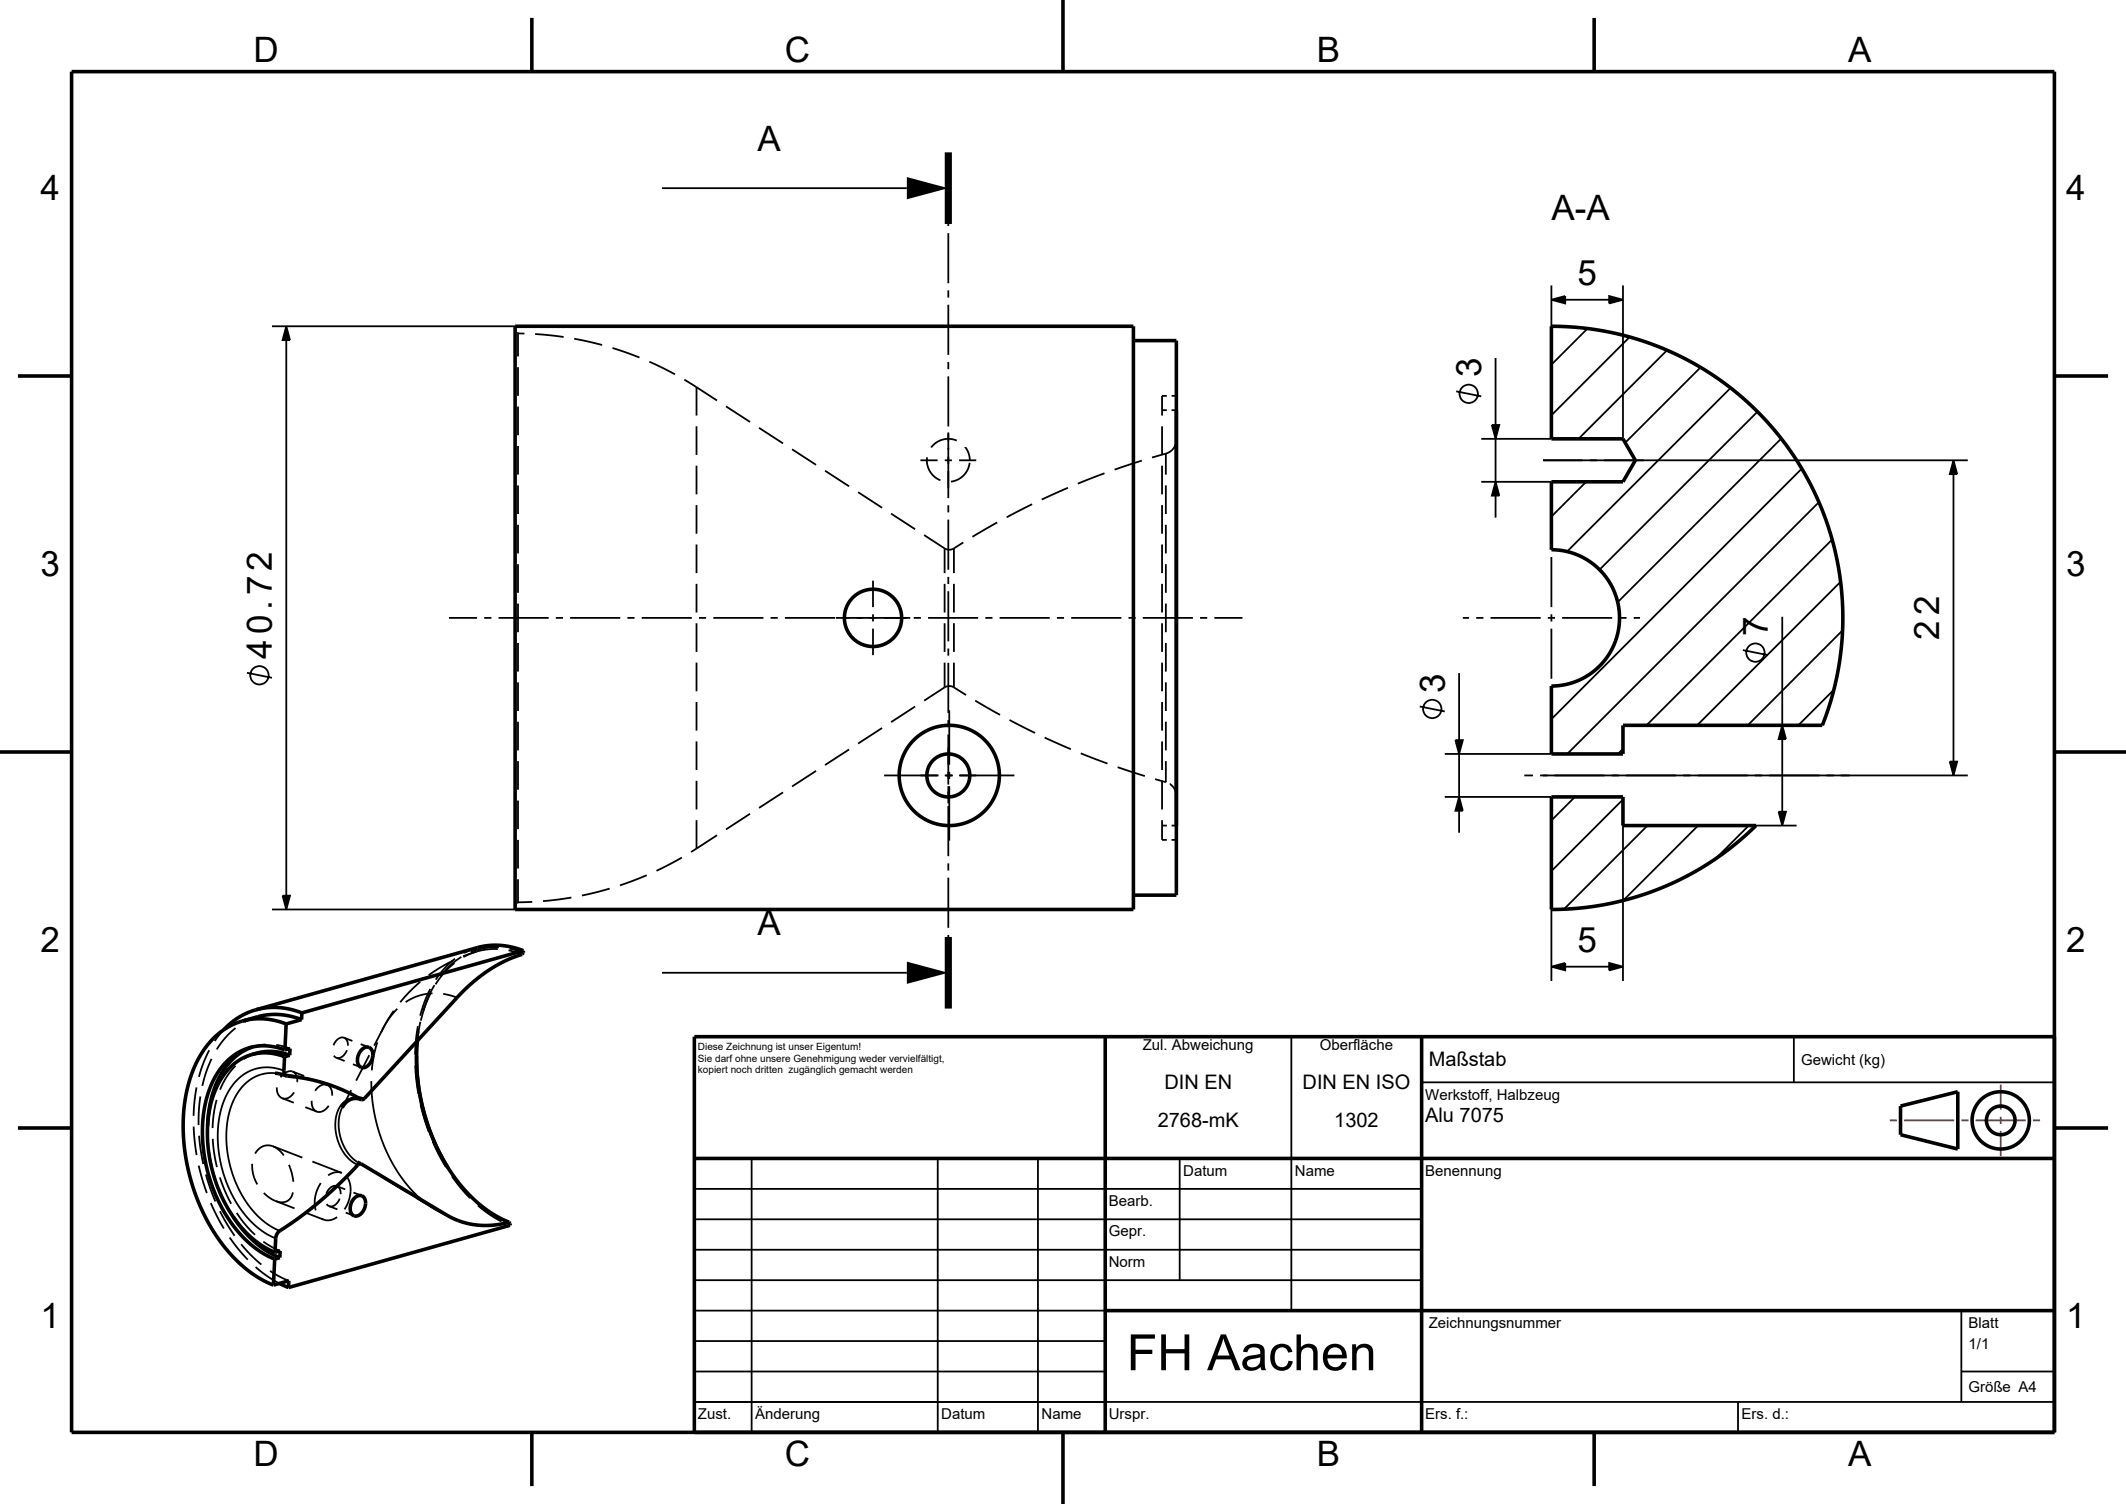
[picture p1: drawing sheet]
<svg xmlns="http://www.w3.org/2000/svg" width="297mm" height="210mm" viewBox="0 0 297 210" stroke-linecap="round" stroke-linejoin="round" font-family="sans-serif">
<g fill="none" stroke="#000" stroke-width=".25">
<path d="M92.5 26.3h34.2M132.5 31.3v.2M132.5 32.6v6.9M216.7 39.9v21.4h-9.8M226.7 39.9v21.4M38 45.6h34M40 45.6l.5 1.9h-1zM40 47.5v77.6M72 46.2l.1 .1M72.2 46.4l.2 .2M72.4 46.6h.9M72.4 46.6v3.2"/>
<path d="M72.4 51.3v4M72.4 56.8v4M74.8 46.6l3.9 .5M80.2 47.3l3.9 .9M85.6 48.6l3.7 1.3M90.7 50.5l3.6 1.8M95.6 53l1.7 1.1M97.3 54.1v3.9M97.3 59.5v4M97.3 54.1l2.9 1.8M101.4 56.7l3.4 2.2M106 59.7l3.4 2.2"/>
<path d="M132.5 40.6v1M132.5 42.5v7.1M132.5 50.5v1.1M132.5 52.5v7M162.3 57.3h.7M162.3 59.5v4M163 55.3h-.7v2.7M163.7 57.3h.6M163.7 55.3h.6M203.4 54.6l3.5 .7M208.4 59.3h1l-.5 2zM208.9 50v9.3"/>
<path d="M216.7 41.9l2-.6v1.1zM218.7 41.9h6.1M221.8 45.9l-5.1 5M224.8 41.3l1.9 .6-1.9 .5zM227.7 47.1l-11 10.9M232.9 48.9l-12.4 12.4M237.6 51.3l-10.6 10.5M241.8 54.2l-22.9 22.8M245.5 57.5l-22 22M72.4 62.3v4M72.4 67.8v4M72.4 73.3v4"/>
<path d="M72.4 78.8v4M97.3 65v4M97.3 70.5v4M97.3 76v4M110.6 62.7l3.4 2.2M115.3 65.7l3.3 2.2M119.9 68.7l3.3 2.2M124.5 71.7l3.3 2.2M128.6 64.3h2.4M129.1 74.7l2.9 1.9M129.5 63.9a3 3 0 0 0 1.9 3.2M132 76.6l.7 .2 .6-.2"/>
<path d="M132 76.6v3.4M132 64.3h1M132.5 60.4v9.2M132.5 70.5v1.1M132.5 72.5v7.1M133.3 76.6v3.4M133.7 61.5a3 3 0 0 0-3.6 1M134 64.3h2.4M134.6 75.7l-1.3 .9M134.8 62.4a3 3 0 0 1 .7 1.9M135.5 64.6a3 3 0 0 1-2.7 2.7M139.3 72.9l-3.4 2.1"/>
<path d="M144.2 70.4l-3.6 1.8M149.2 68.1l-3.7 1.7M154.3 66.1l-3.7 1.4M159.5 64.3l-3.8 1.3M162.3 65v4M162.3 70.5v4M162.3 76v4M162.9 63.3l-2 .6M162.9 63.3v3M162.9 67.8v4M162.9 73.3v4M162.9 78.8v4"/>
<path d="M164.2 62a2 2 0 0 1-1.3 1.3M164.3 61.4v.1M206.9 67.3h9.8M208.9 67.3l.5 1.9h-1zM208.9 61.3v6M208.9 69.2v3.1M215.6 64.3h59.3M216.7 73.9v.9M216.7 75.8v1M216.7 77.8v7M221.6 67.3l-4.9 4.8M248.8 61.2l-22.8 22.9"/>
<path d="M251.7 65.4l-35 35M254.1 70.1l-35.2 35.2M255.9 75.3l-25.9 26M272.9 64.3l.5 1.9h-1zM272.9 66.2v40.1M34.5 93.9l3.5 .7M62.7 86.3h3.9M67.6 86.3h1M69.6 86.3h7M72.4 84.3v4M72.4 89.8v4M72.4 95.3v4"/>
<path d="M77.6 86.3h1M79.6 86.3h7M87.6 86.3h1M89.6 86.3h7M97.3 81.5v4M97.3 87v4M97.3 92.5v4M97.3 98v4M97.6 86.3h1M99.6 86.3h7M107.6 86.3h1M109.6 86.3h7"/>
<path d="M116.8 86.3h10.4M122 81.1v3.7M122 85.8v1M122 87.8v3.7M127.6 86.3h1M127.8 98.7l-3.3 2.1M129.6 86.3h7M132 96l.6-.2 .7 .2M132 81.5v4M132 87v4M132 92.5v3.5M132 96l-2.9 1.8"/>
<path d="M132.5 80.5v1.1M132.5 82.6v6.9M132.5 90.6v.9M132.5 92.6v7M132.6 99.2v7.6M133.3 96l1.7 1M133.3 81.5v4M133.3 87v4M133.3 92.5v3.5M136.2 97.8l3.5 2M137.6 86.3h1M139.6 86.3h7"/>
<path d="M147.6 86.3h1M149.6 86.3h7M157.6 86.3h1M159.6 86.3h7M162.3 81.5v4M162.3 87v4M162.3 92.5v4M162.3 98v4M162.9 84.3v4M162.9 89.8v4M162.9 95.3v4M167.6 86.3h1"/>
<path d="M169.6 86.3h4M198.3 98.6l3.5 .7M203.8 94v9.3M204.4 86.3h.8M206.2 86.3h1M208.2 86.3h7M216.2 86.3h1M216.7 85.8v1M216.7 87.8v7M216.7 95.8v1M216.7 97.8v.8M218.2 86.3h7"/>
<path d="M226.2 86.3h1M228.2 86.3h.9M243.5 90.8l3.5 .7M249 86.1v15.2M256.2 96.3l-5 5M257.1 81.2l-20 20.1M257.4 88l-13.2 13.3M72.4 100.8v4M72.4 106.3v4M72.4 111.8v4M72.4 117.3v4M95.3 119.7l-3.6 1.9"/>
<path d="M97.3 118.5l-.8 .5M97.3 103.5v4M97.3 109v4M97.3 114.5v4M100.2 116.6l-2.9 1.9M104.8 113.6l-3.4 2.2M109.4 110.6l-3.4 2.2M114 107.6l-3.4 2.2M118.6 104.6l-3.3 2.2M123.2 101.6l-3.3 2.2M123.5 108.3h7.6M132 108.3h1.1"/>
<path d="M132.5 100.5v1.1M132.5 102.5v7.1M132.5 109.8v2.4M132.5 112.6v6.9M132.6 107.8v1M132.6 109.8v7.6M134 108.3h7.7M141 100.5l3.6 1.8M145.9 103l3.7 1.6M151 105.2l3.7 1.4M156.1 107.1l3.8 1.3M161.4 108.8l1.5 .4"/>
<path d="M162.3 115.3h.7M162.3 114.5v2.8h.7M162.3 103.5v4M162.3 109v4M162.9 109.2h.1M162.9 100.8v4M162.9 106.3v2.9M163.4 109.5a1.99 1.99 0 0 1 .9 1.6M163.7 115.3h.6M163.7 117.3h.6M201.8 111.3h14.9v25.7M201.8 105.3h14.9"/>
<path d="M203.3 103.3h1.1l-.6 2zM203.8 111.3l.6 1.9h-1.1zM203.8 105.3v6M203.8 113.2v3.1M212.9 108.3h1.3M215.2 108.3h59.7M220 111.3l-3.3 3.3M226.7 111.6l-10 10M226.7 104.6l-.7 .7M226.7 115.3h24.3M226.7 111.3v25.7M230.2 115.3l-11.7 11.7"/>
<path d="M237.2 115.3l-10.4 10.4M244.3 115.3l-4.6 4.6M248.5 113.3h1l-.5 2zM249 101.3l.5 1.9h-1zM249 103.2v10.1M272.4 106.3h1l-.5 2zM38 127h34M39.5 125.1h1l-.5 1.9zM58.7 137.1l-1.6 1.5-1.2 1.3M60.1 138.1l-.9 2-.5 1.7M60.1 138.8l-.8 1.8-.5 1.9M60.4 138.7a7.3 7.3 0 0 0-3.7 1.2"/>
<path d="M60.7 137.6l-.9 1.8-.7 1.8M61.9 138.8l1.9 .5M63.3 134.1l-1.8 1-1.6 1.1M63.5 134.5l-1.4 1.2-1.3 1.7M63.6 133.9l-1.4 1.2-1.3 1.7M64.5 133.6l-1.7 1.3-1.3 1.4M66.6 132.9l-1.9 .7M66.6 132.9l-1.9 .6M66.7 132.3l-1.9 .8M69.6 132.5l-1.6 .1-1.4 .3M69.7 132.3l-1.9 .1-2 .5M71 132.7l2 .6"/>
<path d="M71.2 132.5l1.9 .5M72.1 126.3l-.1 .1M72.4 122.8v3.2M72.4 126l-.2 .1M74.4 125.9l-2 .1M79.8 125.3l-3.9 .5M85.2 124.1l-3.9 .9M90.3 122.2l-3.7 1.4M92.5 135.8h34.2M132.5 120.6v.9M132.5 122.6v7M132.5 130.5v.3"/>
<path d="M216.7 135l2-.5v1zM218.7 135h6.1M224.8 134.5l1.9 .5-1.9 .5zM27.1 157.3l.4 4M27.5 151.8l-.3 1.9-.2 2.1M27.8 158.6l.2 1.9 .4 2M28 153.1l-.2 1.9-.1 2.1M29 157.2v2M29.2 146.6l-.8 1.8-.6 2M29.6 147.8l-.8 1.9-.5 1.9M29.7 159l.2 1.9 .4 2.1M30.3 153.6l-.4 1.8-.2 2.1"/>
<path d="M31.2 143.8l-1.2 1.6M32.9 143.5l-1.5 1.4-1.1 1.6M32.9 148.8a9.8 9.8 0 0 0-2.2 3.3M35.1 146.2l-.2 .1M35.6 146.1l-.3 .1M35.6 146.1h-.2M35.9 147l-.8 .3-1 .6M36 142l-1.8 .7M37.1 145.8l-1.5 .3M38.4 149.8l1.7 .5M38.4 149.8a5.8 5.8 0 0 0-5.9 4 15.4 15.4 0 0 0 1.3 13.1 11.1 11.1 0 0 0 5.3 5M38.4 149.8l.1 .1"/>
<path d="M38.6 145.9l1.9 .5M38.7 151.8a1.48 1.48 0 0 0 .7 1.5M39.4 153.3l1.6 .7M39.6 150l4 .7M39.7 149.5a6.1 6.1 0 0 0-8 3.3 15.7 15.7 0 0 0 0 12.5 13.2 13.2 0 0 0 6.8 7.6M40.9 149.6a1.37 1.37 0 0 1 .6 1.5M40.9 149.6a1.47 1.47 0 0 0-1.7 .8M40.9 149.6l1.6 .6M41.1 152.5a1.42 1.42 0 0 1-1.7 .8M42.6 154.6l1.7 .6M43.5 153.7a1.39 1.39 0 0 0 .8 1.5M44.1 150.9l1.6 .6"/>
<path d="M45 151.1l1.9 .7M45.7 151.5a1.5 1.5 0 0 0-1.7 .8M45.7 151.5a1.45 1.45 0 0 1 .7 1.5M45.9 154.4a1.51 1.51 0 0 1-1.6 .8M46.6 147.4l.4 .3M47 147.7l1.1 .4M47.8 154.7a6.4 6.4 0 0 0 2.1 7.6M47.9 154.5l-.1 .2M48.1 144.9a1.35 1.35 0 0 0-1.5 1.1M48.1 144.9a1.08 1.08 0 0 1 .5 1.1M48.1 144.9l1.1 .4M48.5 146.6a1.34 1.34 0 0 1-1.5 1.1"/>
<path d="M49.1 152.2l-1.3 2.5M49.3 148.6l1.2 .4M50.4 145.8l1.1 .4M50.4 153.5a2.49 2.49 0 0 0-3.3 1.8 6.4 6.4 0 0 0 2.6 7.2l.3 .1M50.9 153.4l-1-.2-.9 .2M51.6 147.3l-1.8 3.6M51.9 151l.1 2.5 .5 2.7 .8 2.9 1 2.3 1.3 2.3 1.6 2.2 1.8 1.7 1.7 1.2M52.7 145.5l-.5 1.9-.3 2.1M55 141.1l-1.2 2-1.5 2.9M55.5 140.9a10.6 10.6 0 0 0-2.2 3.2M58 148.8l.2 1.9 .2 2M58.2 147.3v.1"/>
<path d="M58.2 147.4h.1M58.4 143.3l-.3 2.2-.1 1.8M58.5 144l-.2 1.3M58.7 142.7l-.3 1.9-.2 2M58.7 154.2l1.2 3.8M60.5 159.4l.8 1.7 1 1.9M180.4 144.8v38.2M198.6 151.1h88.4M250.6 144.8v6.3M27.8 162.8l1.1 3.8M28.8 164l.6 2.1 .7 1.7M29.2 160.7l.3 1.8 .6 2.1"/>
<path d="M29.4 168l.8 1.7 1.1 1.8M30.6 166l.8 1.9 .9 1.6M30.7 164.4l.7 1.8 .9 1.9M30.7 169.1l.9 1.6 1.2 1.8M32.1 172.8l1.2 1.6 1.3 1.5M32.5 169.8l.1 .1M33.1 169.4l1.2 1.7 1.3 1.3M33.7 173.7l1.3 1.5 1.5 1.4M35.2 162.5v.2a5 5 0 0 0 .7 2.7M35.7 176.9l1.7 1.3 1.6 1M36.8 173.4l1.1 .7 1.2 .6M36.9 166.6l.6 .5 1 .6"/>
<path d="M37.7 177.5l1.4 .8 1.2 .5M38.1 160.1a1.99 1.99 0 0 0-2.5 1M38.1 160.1l.9 .5 .6 .7M38.1 160.1l4.1 1.5M38.5 167.7l2.6 1M39 179.2h.1M40.4 162.6l.4 1.2 .2 1.2M40.9 166.5a1.6 1.6 0 0 1-2.4 1.2M42.5 169.3l2.7 1M43.6 162.2l4.1 1.6M44.8 165.2a4.7 4.7 0 0 0-.7 3.8M45 170.2l.2 .1"/>
<path d="M45.6 168.1l.4 .3M46 168.4l1.1 .5M47.1 165.6a1.34 1.34 0 0 0-1.5 1.1M47.1 165.6l.4 .5 .1 .6M47.1 165.6l1.1 .5M47.1 169.9a2.04 2.04 0 0 1-1.9 .4M47.5 167.4a1.35 1.35 0 0 1-1.5 1M47.6 166.7h.1M47.7 163.8a2 2 0 0 0-1.9 .3M47.7 163.8h.1M48.3 169.3l1.2 .5M48.5 164.4a4.3 4.3 0 0 1-.4 4.5"/>
<path d="M49.4 166.5l1.1 .5M49.9 162.3l.6 .2M49.9 162.3l2.4 1.4M53.6 164.5l3.4 2M58.3 167.3l4.1 2.4M62 169.5l.4 .1M62.6 163v.1M62.6 163.1h.1M62.6 163.1l1.2 1.7M63.1 164.2l1.4 1.9 1.2 1.2M63.7 170.3l.2 .1M64.7 165.9l1.4 1.5 1.5 1.3"/>
<path d="M66.8 168.3l1.5 1.2 1.8 1.1M68.8 169.6l2.5 1.2M71.2 171.1h.1M97 178.8h101.6M97 174.5h101.6M97 170.3h101.6M97 166h101.6M105 161.8v38.2M131 161.8v38.2M145 161.8v38.2M164.8 161.8v17M97 195.8h190"/>
<path d="M97 191.5h57.4M97 187.3h57.4M97 183h57.4M242.8 195.8v4.2M274 191.5h13M274 183v12.8"/>
<circle cx="205.2" cy="55" r="1.28"/>
<circle cx="36.2" cy="94.3" r="1.28"/>
<circle cx="200.1" cy="99" r="1.28"/>
<circle cx="245.2" cy="91.1" r="1.28"/>
</g>
<g fill="none" stroke="#000" stroke-width=".5">
<path d="M10 10h277v190h-277zM74.3 2.5v7.5M148.5 0v10M222.7 2.5v7.5M2.5 52.5h7.5M72 45.6h86.3v81.4h-86.3zM158.3 47.6h6v77.4h-6M216.7 45.6l3.6 .1 4.2 .6 4.1 1 3.6 1.3 3.6 1.7 3.2 1.9 3.2 2.3 3 2.7 2.7 2.9 2.6 3.4 1.9 3.2 1.9 3.9 1.4 4 .9 3.6 .6 3.9 .2 3.8-.1 3.5-.5 4-.9 4.1-1.3 3.8h-27.9v4h-10v-9.5a9.5 9.5 0 0 0 9.5-9.5 9.5 9.5 0 0 0-9.5-9.5v-9.5h10l1.8-3-1.8-3h-10zM287 52.5h7.5M0 105h10M216.7 111.3h10v4h18.6l-2.9 2.6-3.2 2.4-3.3 1.9-3.8 1.8-3.8 1.3-3.9 1-4.2 .5-3.5 .2zM287 105h10"/>
<path d="M73.1 132.7a.6 .6 0 0 1-.7 .7l-1.8 .7-1.6 .9-1.6 1-1.8 1.6-1.6 1.6-13.1 14.2-.4 .1M73.1 132.7l-1.5-.4-1.6-.3h-1.5l-1.5 .2-31.3 8.8M73.1 132.7l-30.9 8.7M2.5 157.5h7.5M33.9 142.6l.6-.2a9.8 9.8 0 0 1 5.5 .6M33.9 142.6l-2.1 .8-1.8 1.4-1.5 1.8-1.3 2.4-.9 2.4-.6 3-.1 3.1 .2 2.9 .5 3.2 .9 2.9 1.2 2.9 1.7 3 1.7 2.2 2 2.1 2.1 1.6 2.3 1.1M35.2 147.2a8.5 8.5 0 0 0-5.5 6.1l-.5 1.9-.2 2.3v2.2l.4 2.4 .4 1.9 .9 2.4 1 2.2 1.2 1.8a12.9 12.9 0 0 0 5.5 4.5M35.2 147.2a7.2 7.2 0 0 1 4.6 .3M35.2 147.2l.7-.2a7.2 7.2 0 0 1 4.6 .3M35.3 146.2a9.3 9.3 0 0 0-5.6 6.5l-.5 2.2-.2 2.3M35.7 141l1.6-.3h1.7l1.4 .2 1.8 .5M35.7 141l-1.2 .5-1.2 .6-1 .7-1.1 1"/>
<path d="M38.4 149.8l1.6 .4M39.8 147.5l-.1 2.2 .1 .4 .2 .1M39.8 146.6a7.5 7.5 0 0 0-9.7 3.7l-.7 1.4-.4 1.2-.4 1.5-.2 1.6-.1 3.3 .5 3.4 .9 3.1 1.5 3.1 .8 1.5 1 1.3 2 2a11.7 11.7 0 0 0 3.4 2.1M39.8 146.6l.7-.2v.9M40 143l-.2 3.6M40 150.2l2.9 .4 2.8 .7 2.4 1 2.4 1.2M40.5 147.3l-.7 .2M42.1 142.4l-2.1-.6-2-.2-1.5 .2-2.6 .8M42.1 142.4l-2.1 .6M42.2 141.4l-.1 1M50.5 153.5a2.02 2.02 0 0 0-2.7 1.2M50.5 146.6a.89 .89 0 0 1 1.2-.3 .89 .89 0 0 1 .4 1.1 1.56 1.56 0 0 1-1.6 1.6 1.59 1.59 0 0 1 0-2.4z"/>
<path d="M58.2 147.4l.1 2.1 .1 2 .4 2 .5 2.1 .6 1.9 .9 2.1 1.8 3.5M58.3 145.3l-.1 2.1v2l.5 3.9 1.1 3.8 .8 2.1 .8 1.8 1 1.7 1.1 1.7 1 1.3 1.4 1.4 1.2 1.2 1.4 1 1.3 .8 1.3 .6M154.4 144.8v55.2M198.6 144.8v55.2M265.5 154.4l8-2v8l-8-2zM287 157.5h7.5M287 144.8h-190v55.2M32.6 169.9l1.5 2 1.4 1.4a11.9 11.9 0 0 0 3.6 2.3M38.2 179.4l2.1-.6v1M38.4 175.8l-.2 3.6M38.4 174.9l.7-.2v.9M39 179.2l1.3 .6"/>
<path d="M39.1 175.6l-.7 .2M49.5 167.3a.89 .89 0 0 1 1.1-.3 .89 .89 0 0 1 .5 1.1 1.55 1.55 0 0 1-1.6 1.7 1.58 1.58 0 0 1 0-2.5zM49.9 162.3l.5 .2M50.4 162.5l-.3 .1-2.8 2.8-3.2 2.8-4.3 3.2a1.84 1.84 0 0 0-1.3 1.5l-.1 2M50.4 162.5l12.1 7.2 1.4 .7 1.8 .5 1.9 .2 1.7-.1 1.8-.3M71.1 170.7l.2 .1v.3l-31 8.7M97 161.8h190M154.4 183h132.6M74.3 200v7.5M148.5 200v10M222.7 200v7.5"/>
<circle cx="122" cy="86.3" r="4"/>
<circle cx="132.5" cy="108.3" r="3"/>
<circle cx="132.6" cy="108.3" r="7"/>
<circle cx="279.5" cy="156.4" r="2"/>
<circle cx="279.5" cy="156.4" r="4"/>
</g>
<path d="M264 156.4h1M266 156.4h7M274 156.4h1M276 156.4h7M279.5 151.4v3.5M279.5 155.9v1M279.5 157.9v3.5M284 156.4h1" fill="none" stroke="#f00" stroke-width=".25"/>
<path d="M132.5 21.3v10M132.5 130.8v10" fill="none" stroke="#000" stroke-width="1" stroke-linecap="butt"/>
<g fill="#000">
<path d="M126.7 24.7l5.8 1.6-5.8 1.5z" fill-rule="evenodd"/>
<path d="M40 45.6l.5 1.9h-1z" fill-rule="evenodd"/>
<path d="M208.4 59.3h1l-.5 2z" fill-rule="evenodd"/>
<path d="M216.7 41.9l2-.6v1.1z" fill-rule="evenodd"/>
<path d="M224.8 41.3l1.9 .6-1.9 .5z" fill-rule="evenodd"/>
<path d="M208.9 67.3l.5 1.9h-1z" fill-rule="evenodd"/>
<path d="M272.9 64.3l.5 1.9h-1z" fill-rule="evenodd"/>
<path d="M203.3 103.3h1.1l-.6 2z" fill-rule="evenodd"/>
<path d="M203.8 111.3l.6 1.9h-1.1z" fill-rule="evenodd"/>
<path d="M248.5 113.3h1l-.5 2z" fill-rule="evenodd"/>
<path d="M249 101.3l.5 1.9h-1z" fill-rule="evenodd"/>
<path d="M272.4 106.3h1l-.5 2z" fill-rule="evenodd"/>
<path d="M39.5 125.1h1l-.5 1.9z" fill-rule="evenodd"/>
<path d="M126.7 134.3l5.8 1.5-5.8 1.6z" fill-rule="evenodd"/>
<path d="M216.7 135l2-.5v1z" fill-rule="evenodd"/>
<path d="M224.8 134.5l1.9 .5-1.9 .5z" fill-rule="evenodd"/>
</g>
<text font-size="7" x="157.4" y="191.3">FH Aachen</text>
<g font-size="4.9">
<text x="35.4" y="8.7">D</text>
<text x="109.6" y="8.7">C</text>
<text x="184" y="8.7">B</text>
<text x="258.2" y="8.7">A</text>
<text x="105.8" y="21">A</text>
<text x="5.6" y="27.9">4</text>
<text x="288.6" y="27.9">4</text>
<text x="216.7" y="30.7">A-A</text>
<text x="220.4" y="39.9">5</text>
<text x="206.9" y="52.7" transform="rotate(-90 206.9 52.7)">3</text>
<text x="5.6" y="80.4">3</text>
<text x="288.6" y="80.4">3</text>
<text x="247" y="88.8" transform="rotate(-90 247 88.8)">7</text>
<text x="270.9" y="89.3" transform="rotate(-90 270.9 89.3)">22</text>
<text x="38" y="92" transform="rotate(-90 38 92)">40.72</text>
<text x="201.8" y="96.7" transform="rotate(-90 201.8 96.7)">3</text>
<text x="105.8" y="130.6">A</text>
<text x="5.6" y="132.9">2</text>
<text x="220.4" y="133">5</text>
<text x="288.6" y="132.9">2</text>
<text x="5.6" y="185.4">1</text>
<text x="288.6" y="185.4">1</text>
<text x="35.4" y="204.7">D</text>
<text x="109.6" y="204.7">C</text>
<text x="184" y="204.7">B</text>
<text x="258.2" y="204.7">A</text>
</g>
<g font-size="2.8">
<text x="199.6" y="148.9">Maßstab</text>
<text x="162.7" y="152.1">DIN EN</text>
<text x="182" y="152.1">DIN EN ISO</text>
<text x="161.7" y="157.4">2768-mK</text>
<text x="186.4" y="157.4">1302</text>
<text x="199.1" y="156.7">Alu 7075</text>
</g>
<g font-size="2.1">
<text x="159.7" y="146.6">Zul. Abweichung</text>
<text x="184.4" y="146.6">Oberfläche</text>
<text x="251.6" y="148.7">Gewicht (kg)</text>
<text x="199.1" y="153.5">Werkstoff, Halbzeug</text>
<text x="165.3" y="164.1">Datum</text>
<text x="180.9" y="164.1">Name</text>
<text x="199.1" y="164.1">Benennung</text>
<text x="154.9" y="168.4">Bearb.</text>
<text x="154.9" y="172.6">Gepr.</text>
<text x="154.9" y="176.9">Norm</text>
<text x="199.6" y="185.4">Zeichnungsnummer</text>
<text x="275" y="185.4">Blatt</text>
<text x="275" y="188.4">1/1</text>
<text x="275" y="194.4">Größe A4</text>
<text x="97.5" y="198.1">Zust.</text>
<text x="105.5" y="198.1">Änderung</text>
<text x="131.5" y="198.1">Datum</text>
<text x="145.5" y="198.1">Name</text>
<text x="154.9" y="198.1">Urspr.</text>
<text x="199.1" y="198.1">Ers. f.:</text>
<text x="243.3" y="198.1">Ers. d.:</text>
</g>
<g font-size="1.4">
<text x="97.5" y="146.7">Diese Zeichnung ist unser Eigentum!</text>
<text x="97.5" y="148.2">Sie darf ohne unsere Genehmigung weder vervielfältigt,</text>
<text x="97.5" y="149.8">kopiert noch dritten zugänglich gemacht werden</text>
</g>
</svg>
